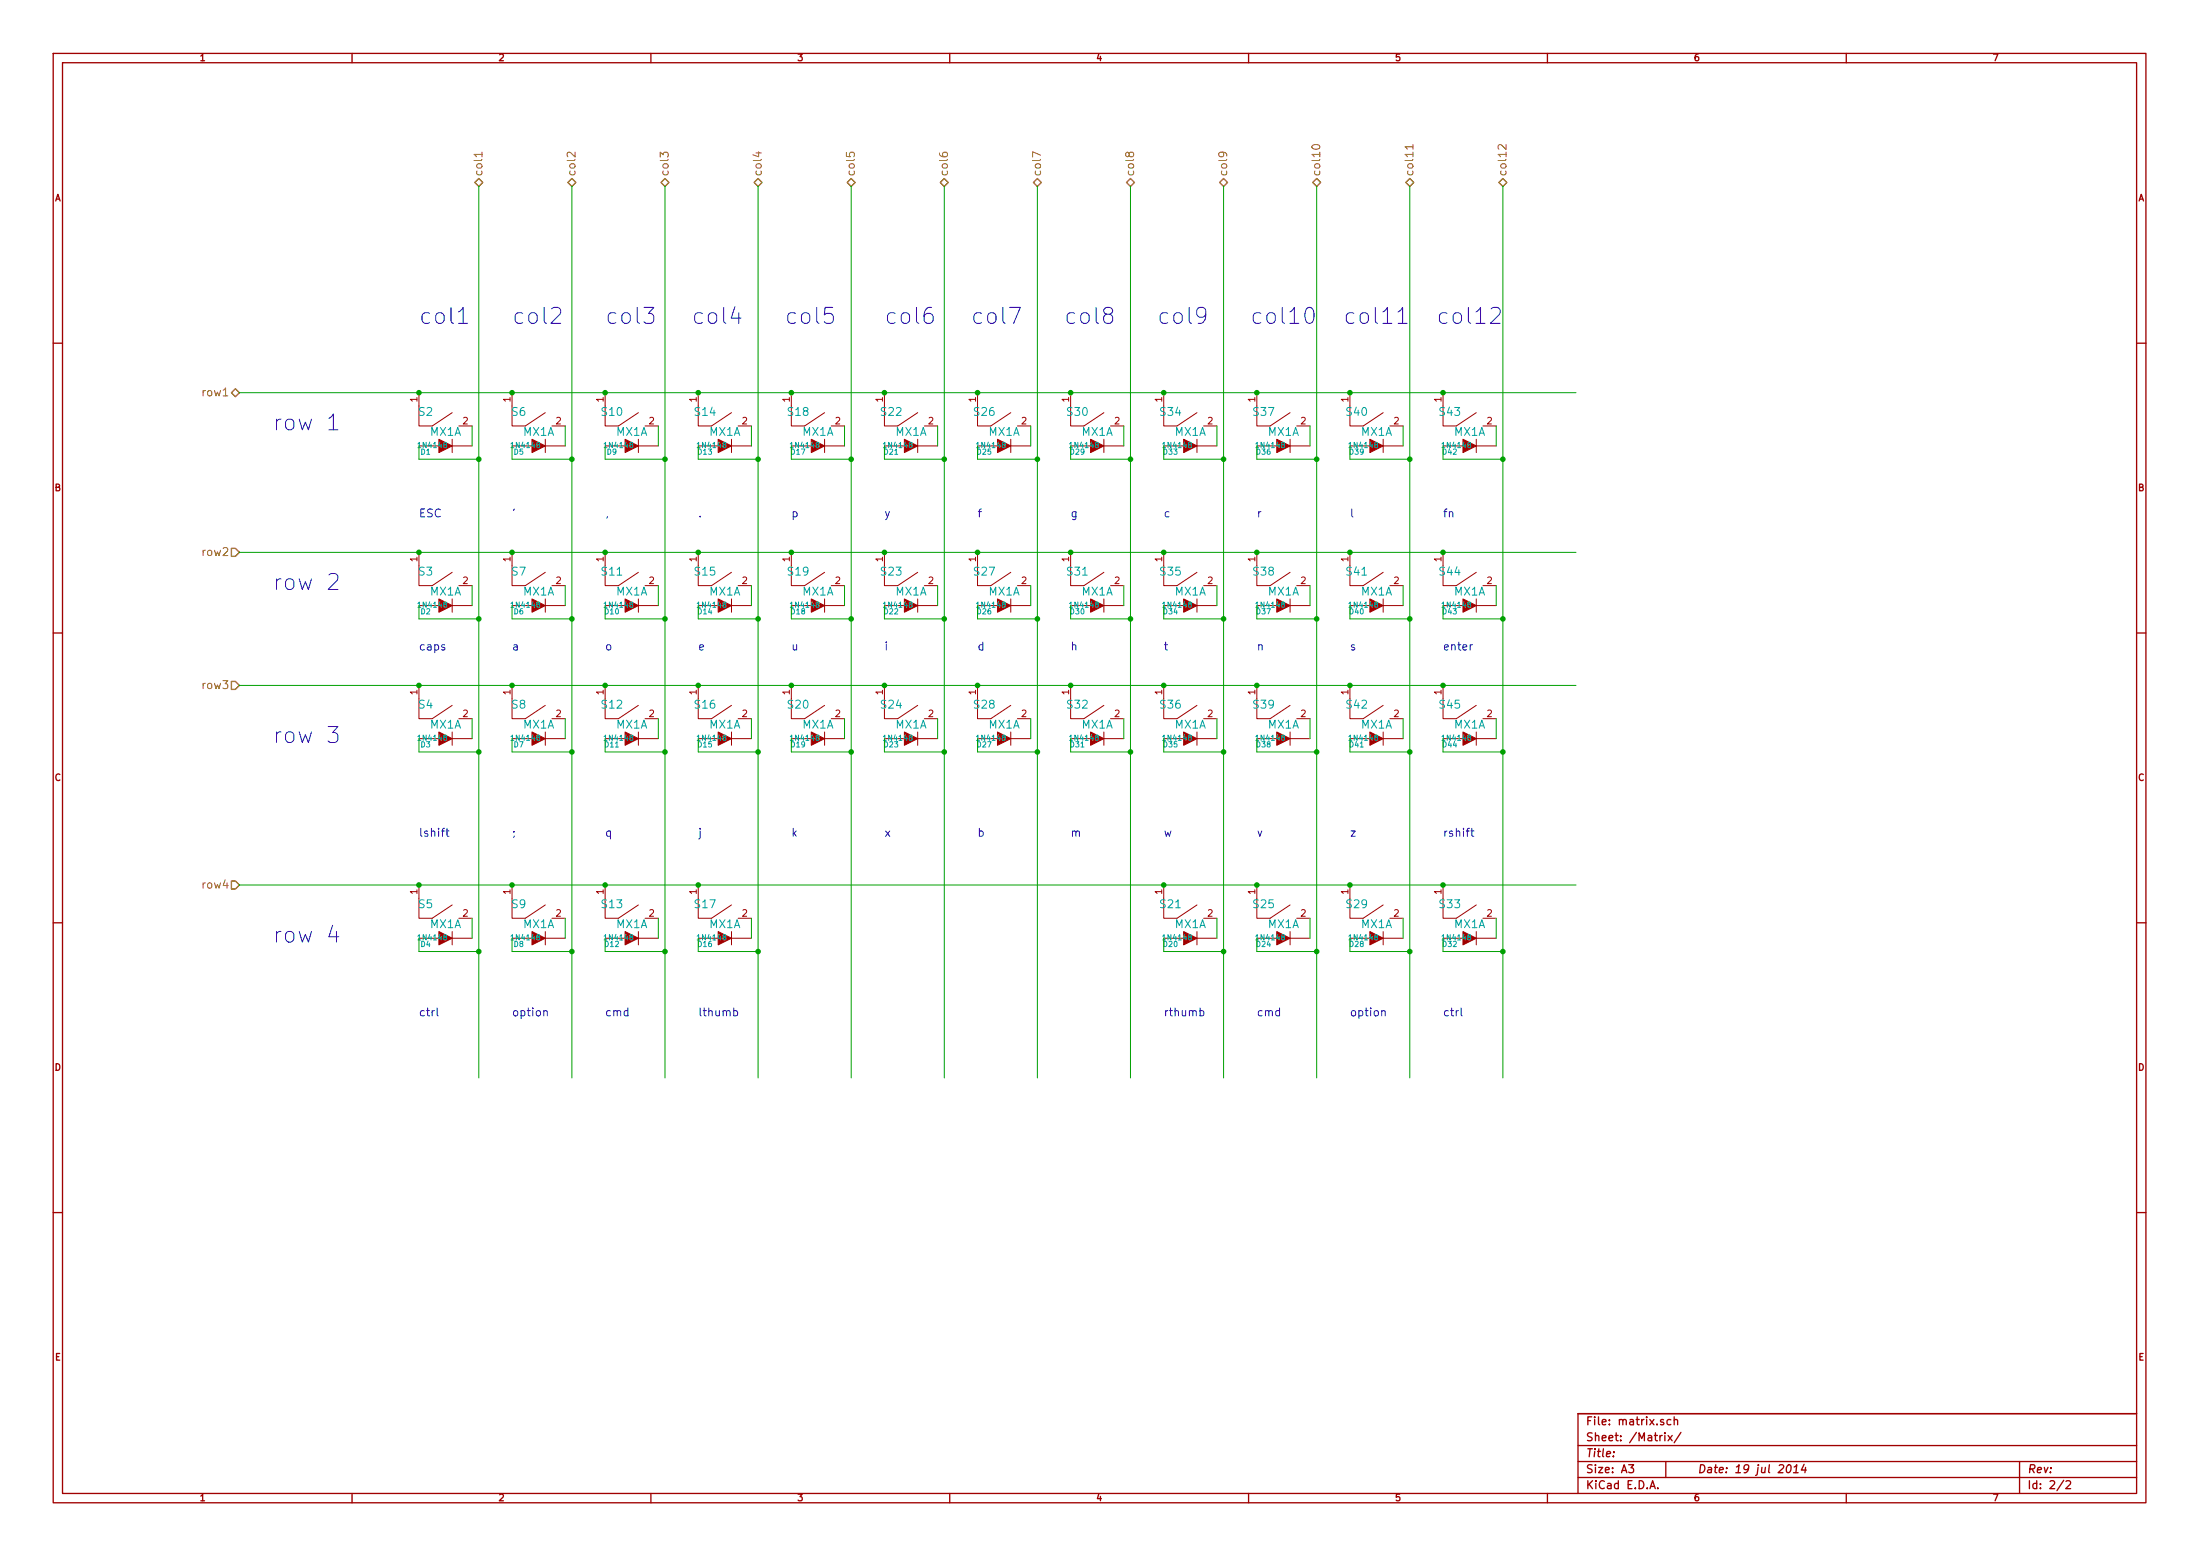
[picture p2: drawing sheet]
<svg xmlns="http://www.w3.org/2000/svg" width="420mm" height="297mm" viewBox="0 0 420 297" stroke-linecap="round" stroke-linejoin="round" font-family="sans-serif">
<g fill="none" stroke="#a00000" stroke-width=".25">
<path d="M10.2 10.2h399.6v276.7h-399.6zM11.9 12h396.2v273.1h-396.2zM67.2 10.2v1.8M124.3 10.2v1.8M181.4 10.2v1.8M238.5 10.2v1.8M295.5 10.2v1.8M352.6 10.2v1.8M10.2 65.5h1.7M408.1 65.5h1.7M10.2 120.8h1.7M408.1 120.8h1.7"/>
<path d="M10.2 176.2h1.7M408.1 176.2h1.7M10.2 231.5h1.7M408.1 231.5h1.7M301.4 276h106.7M301.4 279h106.7M308.2 277.2v.1M311 279.6h1l-.5 .6 .4 .2v.6l-.2 .1-.7-.1M317.4 274l-.2 .1-.2 .2M317.7 271.1l-.4-.1-.2 .2 .1 .2 .5 .2v.3h-.6M318 273.5v.2M318 274v1"/>
<path d="M318.1 279v3.1M318.6 274l.8 1M319.1 271.1l-.4-.1-.3 .3v.6l.3 .1 .4-.1M319.4 274l-.8 1M319.7 271.1h.1a.36 .36 0 0 1 .6 .1v.8M319.7 270.5v1.5M321 273.4l-1.3 2M341.4 279.8l.4-.2a.88 .88 0 0 1-.3 1.5l-.3-.1-.1-.4zM344.6 279.5l-.6 1.1h1M385.7 279v6.1M408.1 269.9h-106.7v15.2M67.2 285.1v1.8"/>
<path d="M124.3 285.1v1.8M181.4 285.1v1.8M238.5 285.1v1.8M295.5 285.1v1.8M301.4 282.1h106.7M315.1 284.2l.5-1.5 .5 1.5M315.2 283.8h.8M316.6 284.1v.1M342.5 281.1h.9M342.6 280l.6-.4-.2 1.5M344.8 280.1l-.1 1M352.6 285.1v1.8"/>
<path d="M394.1 282.6l-1.3 2M394.6 282.8l.5-.1 .3 .1 .1 .3-1 1.1h1"/>
</g>
<g fill="none" stroke="#a00000" stroke-width=".19">
<path d="M80 75v6.3h2.5l3.9-2.5M97.8 75v6.3h2.5l3.8-2.5M115.6 75v6.3h2.5l3.8-2.5M133.3 75v6.3h2.6l3.8-2.5M151.1 75v6.3h2.6l3.8-2.5M168.9 75v6.3h2.5l3.9-2.5M186.7 75v6.3h2.5l3.8-2.5M204.5 75v6.3h2.5l3.8-2.5M222.2 75v6.3h2.6l3.8-2.5M240 75v6.3h2.6l3.8-2.5M257.8 75v6.3h2.5l3.9-2.5M275.6 75v6.3h2.5l3.8-2.5"/>
<path d="M80 85.1h3.8M86.4 85.1h3.8M86.4 83.9v2.5M87.6 81.3h2.6M97.8 85.1h3.8M104.1 83.9v2.5M104.1 85.1h3.8M105.4 81.3h2.5M115.6 85.1h3.8M121.9 85.1h3.8M121.9 83.9v2.5M123.2 81.3h2.5"/>
<path d="M133.3 85.1h3.9M139.7 85.1h3.8M139.7 83.9v2.5M141 81.3h2.5M151.1 85.1h3.8M157.5 85.1h3.8M157.5 83.9v2.5M158.7 81.3h2.6M168.9 85.1h3.8M175.3 85.1h3.8M175.3 83.9v2.5M176.5 81.3h2.6"/>
<path d="M186.7 85.1h3.8M193 85.1h3.8M193 83.9v2.5M194.3 81.3h2.5M204.5 85.1h3.8M210.8 85.1h3.8M210.8 83.9v2.5M212.1 81.3h2.5M222.2 85.1h3.9M228.6 85.1h3.8M228.6 83.9v2.5M229.9 81.3h2.5"/>
<path d="M240 85.1h3.8M246.4 85.1h3.8M246.4 83.9v2.5M247.6 81.3h2.6M257.8 85.1h3.8M264.2 85.1h3.8M264.2 83.9v2.5M265.4 81.3h2.6M275.6 85.1h3.8M281.9 85.1h3.8M281.9 83.9v2.5M283.2 81.3h2.5"/>
<path d="M80 105.4v6.4h2.5l3.9-2.5M80 115.6h3.8M86.4 114.3v2.6M86.4 115.6h3.8M87.6 111.8h2.6M97.8 105.4v6.4h2.5l3.8-2.5M97.8 115.6h3.8M104.1 114.3v2.6M104.1 115.6h3.8M105.4 111.8h2.5M115.6 105.4v6.4h2.5l3.8-2.5M115.6 115.6h3.8"/>
<path d="M121.9 114.3v2.6M121.9 115.6h3.8M123.2 111.8h2.5M133.3 105.4v6.4h2.6l3.8-2.5M133.3 115.6h3.9M139.7 115.6h3.8M139.7 114.3v2.6M141 111.8h2.5M151.1 105.4v6.4h2.6l3.8-2.5M151.1 115.6h3.8M157.5 115.6h3.8M157.5 114.3v2.6"/>
<path d="M158.7 111.8h2.6M168.9 105.4v6.4h2.5l3.9-2.5M168.9 115.6h3.8M175.3 115.6h3.8M175.3 114.3v2.6M176.5 111.8h2.6M186.7 105.4v6.4h2.5l3.8-2.5M186.7 115.6h3.8M193 115.6h3.8M193 114.3v2.6M194.3 111.8h2.5M204.5 105.4v6.4h2.5l3.8-2.5"/>
<path d="M204.5 115.6h3.8M210.8 115.6h3.8M210.8 114.3v2.6M212.1 111.8h2.5M222.2 105.4v6.4h2.6l3.8-2.5M222.2 115.6h3.9M228.6 115.6h3.8M228.6 114.3v2.6M229.9 111.8h2.5M240 105.4v6.4h2.6l3.8-2.5M240 115.6h3.8M246.4 115.6h3.8"/>
<path d="M246.4 114.3v2.6M247.6 111.8h2.6M257.8 105.4v6.4h2.5l3.9-2.5M257.8 115.6h3.8M264.2 115.6h3.8M264.2 114.3v2.6M265.4 111.8h2.6M275.6 105.4v6.4h2.5l3.8-2.5M275.6 115.6h3.8M281.9 115.6h3.8M281.9 114.3v2.6M283.2 111.8h2.5"/>
<path d="M80 130.8v6.4h2.5l3.9-2.5M86.4 139.7v2.6M87.6 137.2h2.6M97.8 130.8v6.4h2.5l3.8-2.5M104.1 139.7v2.6M105.4 137.2h2.5M115.6 130.8v6.4h2.5l3.8-2.5M121.9 139.7v2.6M123.2 137.2h2.5M133.3 130.8v6.4h2.6l3.8-2.5M139.7 139.7v2.6M141 137.2h2.5"/>
<path d="M151.1 130.8v6.4h2.6l3.8-2.5M157.5 139.7v2.6M158.7 137.2h2.6M168.9 130.8v6.4h2.5l3.9-2.5M175.3 139.7v2.6M176.5 137.2h2.6M186.7 130.8v6.4h2.5l3.8-2.5M193 139.7v2.6M194.3 137.2h2.5M204.5 130.8v6.4h2.5l3.8-2.5M210.8 139.7v2.6M212.1 137.2h2.5"/>
<path d="M222.2 130.8v6.4h2.6l3.8-2.5M228.6 139.7v2.6M229.9 137.2h2.5M240 130.8v6.4h2.6l3.8-2.5M246.4 139.7v2.6M247.6 137.2h2.6M257.8 130.8v6.4h2.5l3.9-2.5M264.2 139.7v2.6M265.4 137.2h2.6M275.6 130.8v6.4h2.5l3.8-2.5M281.9 139.7v2.6M283.2 137.2h2.5"/>
<path d="M80 141h3.8M86.4 141h3.8M97.8 141h3.8M104.1 141h3.8M115.6 141h3.8M121.9 141h3.8M133.3 141h3.9M139.7 141h3.8M151.1 141h3.8M157.5 141h3.8M168.9 141h3.8M175.3 141h3.8"/>
<path d="M186.7 141h3.8M193 141h3.8M204.5 141h3.8M210.8 141h3.8M222.2 141h3.9M228.6 141h3.8M240 141h3.8M246.4 141h3.8M257.8 141h3.8M264.2 141h3.8M275.6 141h3.8M281.9 141h3.8"/>
<path d="M80 168.9v6.4h2.5l3.9-2.5M80 179.1h3.8M86.4 177.8v2.6M86.4 179.1h3.8M87.6 175.3h2.6M97.8 168.9v6.4h2.5l3.8-2.5M97.8 179.1h3.8M104.1 177.8v2.6M104.1 179.1h3.8M105.4 175.3h2.5M115.6 168.9v6.4h2.5l3.8-2.5M115.6 179.1h3.8"/>
<path d="M121.9 177.8v2.6M121.9 179.1h3.8M123.2 175.3h2.5M133.3 168.9v6.4h2.6l3.8-2.5M133.3 179.1h3.9M139.7 179.1h3.8M139.7 177.8v2.6M141 175.3h2.5M222.2 168.9v6.4h2.6l3.8-2.5M222.2 179.1h3.9M228.6 179.1h3.8M228.6 177.8v2.6"/>
<path d="M229.9 175.3h2.5M240 168.9v6.4h2.6l3.8-2.5M240 179.1h3.8M246.4 179.1h3.8M246.4 177.8v2.6M247.6 175.3h2.6M257.8 168.9v6.4h2.5l3.9-2.5M257.8 179.1h3.8M264.2 179.1h3.8M264.2 177.8v2.6M265.4 175.3h2.6M275.6 168.9v6.4h2.5l3.8-2.5"/>
<path d="M275.6 179.1h3.8M281.9 179.1h3.8M281.9 177.8v2.6M283.2 175.3h2.5"/>
</g>
<g fill="none" stroke="#00f" stroke-width=".19">
<path d="M105.4 59l.4-.3h.7a.81 .81 0 0 1 .5 1.3l-1.8 1.7h1.9M123 58.7h1.9l-1 1.1a.82 .82 0 0 1 1 .6v.7l-.2 .3-.4 .3h-.9l-.4-.3M140.4 58.5l-.8 2.2h1.9M159 58.7h-1.4l-.2 1.4 .5-.3h.7l.3 .2 .3 .4-.2 1-.4 .3h-.7l-.5-.3M177.9 58.7a1.18 1.18 0 0 0-1.4 1.3v1.1l.3 .5 .3 .1h.5l.5-.3 .1-1-.3-.4-.3-.2h-.5l-.3 .2-.3 .4M192.8 58.7h2.1l-1.3 3M211.4 60a.65 .65 0 0 1-.6-.7 .65 .65 0 0 1 .6-.6h.5a.65 .65 0 0 1 .6 .6 .65 .65 0 0 1-.6 .7h-.5l-.5 .3-.1 .3v.5l.2 .5 .4 .1h.5l.3-.1a1.01 1.01 0 0 0 .2-1.3l-.5-.3M230.3 60l-.2 .3-.4 .3h-.6l-.3-.2-.3-.4v-.8l.3-.4a1.01 1.01 0 0 1 1.3 .2 2.61 2.61 0 0 1-.4 2.6l-.3 .1h-.6M249.5 59a.75 .75 0 0 1 .8-.3 .75 .75 0 0 1 .5 .5 2.47 2.47 0 0 1-.3 2.4 .7 .7 0 0 1-1.1-.5 2.64 2.64 0 0 1 .1-2.1zM267 59.5l.6-.4 .3-.4v3M284.8 59l.4-.3h.8a.81 .81 0 0 1 .4 1.3l-1.8 1.7h1.9M62.8 79.9l.6-.5 .3-.4v3.1"/>
<path d="M87.6 61.7h1.7M267 61.7h1.7M62.8 82.1h1.7M62.8 109.8l.4-.3h.8a.81 .81 0 0 1 .4 1.3l-1.7 1.7h1.8M62.7 138.7h1.8l-1 1.1a.82 .82 0 0 1 1 .6v.8l-.1 .2-.4 .3h-.9l-.4-.3M281.2 123.1l-.3 .1-.1 .2M85.2 158.6h.6M85.4 158.1v1.3l.4 .3M280.9 158.6h.6M281.1 158.1v1.3l.4 .3M63.5 176.6l-.7 2.2h1.9M64.3 177.8v2"/>
<path d="M83.5 192.4v1.3l.2 .2M103.9 193.1v-.1a.36 .36 0 0 1 .6 .2v.7M140.1 193l.5-.1 .3 .3-.1 .6-.2 .1h-.5M229.2 193l.4-.1 .3 .3-.1 .6-.2 .1h-.4M263.9 193.1l.1-.1a.36 .36 0 0 1 .5 .2v.7M279 192.4v1.3l.3 .2"/>
</g>
<g fill="none" stroke="#808000" stroke-width=".25">
<path d="M91.4 34.1l.8 .7-.8 .8-.7-.8zM109.2 34.1l.8 .7-.8 .8-.7-.8zM127 34.1l.8 .7-.8 .8-.8-.8zM144.8 34.1l.7 .7-.7 .8-.8-.8zM162.6 34.1l.7 .7-.7 .8-.8-.8zM180.3 34.1l.8 .7-.8 .8-.7-.8zM198.1 34.1l.8 .7-.8 .8-.7-.8zM215.9 34.1l.8 .7-.8 .8-.8-.8zM233.7 34.1l.7 .7-.7 .8-.8-.8zM250.7 34.8l.8-.7 .7 .7-.7 .8zM269.2 34.1l.8 .7-.8 .8-.7-.8zM286.3 34.8l.7-.7 .8 .7-.8 .8z"/>
<path d="M45 74.2l.7 .8-.7 .7-.8-.7zM44.2 104.7h.8l.7 .7-.7 .8h-.8zM44.2 130.1h.8l.7 .7-.7 .8h-.8zM44.2 168.2h.8l.7 .7-.7 .8h-.8z"/>
</g>
<g fill="none" stroke="#808000" stroke-width=".19">
<path d="M92 29v.9M109.8 29v1l-1.1-1-.2 .1-.2 .2 .2 .6M126.1 30v-1l.6 .6 .1-.5h.7l.1 .2-.1 .7M144.9 29v.9l-1.1-.3M161.6 29.1v.8h.8l-.2-.2 .1-.5 .2-.2 .5 .1 .2 .2-.2 .6M179.4 29.2a.62 .62 0 0 0 .7 .7h.7l.1-.3-.1-.5-.5-.1-.2 .2-.1 .4 .3 .3M198.7 29.6l-1.5-.6v1M215.6 29.3l.3-.3 .5 .1 .1 .2-.1 .6h-.5l-.2-.1-.2-.7-.2-.1-.2 .2-.1 .4 .1 .3h.3l.2-.3M233.4 29l.3 .3v.5l-.3 .1-.6-.1v-.5l.1-.2a1.16 1.16 0 0 1 1.3 .2l.1 .5M250.6 27.8a.98 .98 0 0 1 1.5 .2 .81 .81 0 0 1-.8 .5 .81 .81 0 0 1-.8-.5zM269.8 28h-1.5l.5 .5M269.8 27.6v.9"/>
<path d="M287.6 27.6v.9l-1.1-.9-.2 .1-.2 .2 .2 .6"/>
</g>
<g fill="#a00000" stroke="#a00000" stroke-width=".19">
<path d="M101.6 83.9l2.5 1.2-2.5 1.3z"/>
<path d="M119.4 83.9l2.5 1.2-2.5 1.3z"/>
<path d="M83.8 114.3l2.6 1.3-2.6 1.3z"/>
<path d="M101.6 114.3l2.5 1.3-2.5 1.3z"/>
<path d="M101.6 139.7l2.5 1.3-2.5 1.3z"/>
<path d="M119.4 114.3l2.5 1.3-2.5 1.3z"/>
<path d="M119.4 139.7l2.5 1.3-2.5 1.3z"/>
<path d="M101.6 177.8l2.5 1.3-2.5 1.3z"/>
<path d="M119.4 177.8l2.5 1.3-2.5 1.3z"/>
<path d="M172.7 83.9l2.6 1.2-2.6 1.3z"/>
<path d="M172.7 114.3l2.6 1.3-2.6 1.3z"/>
<path d="M172.7 139.7l2.6 1.3-2.6 1.3z"/>
<path d="M243.8 177.8l2.6 1.3-2.6 1.3z"/>
<path d="M137.2 83.9l2.5 1.2-2.5 1.3z"/>
<path d="M137.2 114.3l2.5 1.3-2.5 1.3z"/>
<path d="M137.2 139.7l2.5 1.3-2.5 1.3z"/>
<path d="M137.2 177.8l2.5 1.3-2.5 1.3z"/>
<path d="M154.9 83.9l2.6 1.2-2.6 1.3z"/>
<path d="M190.5 83.9l2.5 1.2-2.5 1.3z"/>
<path d="M83.8 83.9l2.6 1.2-2.6 1.3z"/>
<path d="M154.9 139.7l2.6 1.3-2.6 1.3z"/>
<path d="M190.5 139.7l2.5 1.3-2.5 1.3z"/>
<path d="M190.5 114.3l2.5 1.3-2.5 1.3z"/>
<path d="M208.3 83.9l2.5 1.2-2.5 1.3z"/>
<path d="M226.1 83.9l2.5 1.2-2.5 1.3z"/>
<path d="M208.3 114.3l2.5 1.3-2.5 1.3z"/>
<path d="M208.3 139.7l2.5 1.3-2.5 1.3z"/>
<path d="M154.9 114.3l2.6 1.3-2.6 1.3z"/>
<path d="M226.1 139.7l2.5 1.3-2.5 1.3z"/>
<path d="M226.1 114.3l2.5 1.3-2.5 1.3z"/>
<path d="M243.8 83.9l2.6 1.2-2.6 1.3z"/>
<path d="M243.8 114.3l2.6 1.3-2.6 1.3z"/>
<path d="M261.6 83.9l2.6 1.2-2.6 1.3z"/>
<path d="M261.6 114.3l2.6 1.3-2.6 1.3z"/>
<path d="M243.8 139.7l2.6 1.3-2.6 1.3z"/>
<path d="M279.4 139.7l2.5 1.3-2.5 1.3z"/>
<path d="M261.6 139.7l2.6 1.3-2.6 1.3z"/>
<path d="M279.4 114.3l2.5 1.3-2.5 1.3z"/>
<path d="M279.4 83.9l2.5 1.2-2.5 1.3z"/>
<path d="M226.1 177.8l2.5 1.3-2.5 1.3z"/>
<path d="M261.6 177.8l2.6 1.3-2.6 1.3z"/>
<path d="M279.4 177.8l2.5 1.3-2.5 1.3z"/>
<path d="M83.8 139.7l2.6 1.3-2.6 1.3z"/>
<path d="M83.8 177.8l2.6 1.3-2.6 1.3z"/>
</g>
<g fill="#00a000" stroke="#00a000" stroke-width=".25">
<circle cx="115.6" cy="168.9" r=".41"/>
<circle cx="97.8" cy="168.9" r=".41"/>
<circle cx="80" cy="168.9" r=".41"/>
<circle cx="80" cy="130.8" r=".41"/>
<circle cx="97.8" cy="130.8" r=".41"/>
<circle cx="115.6" cy="130.8" r=".41"/>
<circle cx="168.9" cy="130.8" r=".41"/>
<circle cx="257.8" cy="130.8" r=".41"/>
<circle cx="275.6" cy="130.8" r=".41"/>
<circle cx="275.6" cy="105.4" r=".41"/>
<circle cx="257.8" cy="105.4" r=".41"/>
<circle cx="168.9" cy="105.4" r=".41"/>
<circle cx="115.6" cy="105.4" r=".41"/>
<circle cx="97.8" cy="105.4" r=".41"/>
<circle cx="80" cy="105.4" r=".41"/>
<circle cx="275.6" cy="75" r=".41"/>
<circle cx="257.8" cy="75" r=".41"/>
<circle cx="168.9" cy="75" r=".41"/>
<circle cx="115.6" cy="75" r=".41"/>
<circle cx="97.8" cy="75" r=".41"/>
<circle cx="80" cy="75" r=".41"/>
<circle cx="133.3" cy="75" r=".41"/>
<circle cx="133.3" cy="105.4" r=".41"/>
<circle cx="133.3" cy="130.8" r=".41"/>
<circle cx="133.3" cy="168.9" r=".41"/>
<circle cx="151.1" cy="75" r=".41"/>
<circle cx="151.1" cy="105.4" r=".41"/>
<circle cx="151.1" cy="130.8" r=".41"/>
<circle cx="222.2" cy="75" r=".41"/>
<circle cx="204.5" cy="75" r=".41"/>
<circle cx="186.7" cy="75" r=".41"/>
<circle cx="186.7" cy="105.4" r=".41"/>
<circle cx="204.5" cy="105.4" r=".41"/>
<circle cx="222.2" cy="105.4" r=".41"/>
<circle cx="222.2" cy="130.8" r=".41"/>
<circle cx="204.5" cy="130.8" r=".41"/>
<circle cx="186.7" cy="130.8" r=".41"/>
<circle cx="91.4" cy="87.7" r=".41"/>
<circle cx="109.2" cy="87.7" r=".41"/>
<circle cx="127" cy="87.7" r=".41"/>
<circle cx="127" cy="118.1" r=".41"/>
<circle cx="109.2" cy="118.1" r=".41"/>
<circle cx="91.4" cy="118.1" r=".41"/>
<circle cx="109.2" cy="143.5" r=".41"/>
<circle cx="127" cy="143.5" r=".41"/>
<circle cx="127" cy="181.6" r=".41"/>
<circle cx="109.2" cy="181.6" r=".41"/>
<circle cx="144.8" cy="87.7" r=".41"/>
<circle cx="162.6" cy="87.7" r=".41"/>
<circle cx="180.3" cy="87.7" r=".41"/>
<circle cx="198.1" cy="87.7" r=".41"/>
<circle cx="215.9" cy="87.7" r=".41"/>
<circle cx="215.9" cy="118.1" r=".41"/>
<circle cx="198.1" cy="118.1" r=".41"/>
<circle cx="180.3" cy="118.1" r=".41"/>
<circle cx="162.6" cy="118.1" r=".41"/>
<circle cx="144.8" cy="118.1" r=".41"/>
<circle cx="144.8" cy="143.5" r=".41"/>
<circle cx="162.6" cy="143.5" r=".41"/>
<circle cx="180.3" cy="143.5" r=".41"/>
<circle cx="198.1" cy="143.5" r=".41"/>
<circle cx="215.9" cy="143.5" r=".41"/>
<circle cx="144.8" cy="181.6" r=".41"/>
<circle cx="233.7" cy="87.7" r=".41"/>
<circle cx="251.5" cy="87.7" r=".41"/>
<circle cx="269.2" cy="87.7" r=".41"/>
<circle cx="287" cy="87.7" r=".41"/>
<circle cx="287" cy="118.1" r=".41"/>
<circle cx="269.2" cy="118.1" r=".41"/>
<circle cx="251.5" cy="118.1" r=".41"/>
<circle cx="233.7" cy="118.1" r=".41"/>
<circle cx="233.7" cy="143.5" r=".41"/>
<circle cx="251.5" cy="143.5" r=".41"/>
<circle cx="269.2" cy="143.5" r=".41"/>
<circle cx="240" cy="130.8" r=".41"/>
<circle cx="240" cy="105.4" r=".41"/>
<circle cx="240" cy="75" r=".41"/>
<circle cx="91.4" cy="143.5" r=".41"/>
<circle cx="91.4" cy="181.6" r=".41"/>
<circle cx="287" cy="143.5" r=".41"/>
<circle cx="233.7" cy="181.6" r=".41"/>
<circle cx="251.5" cy="181.6" r=".41"/>
<circle cx="269.2" cy="181.6" r=".41"/>
<circle cx="287" cy="181.6" r=".41"/>
<circle cx="275.6" cy="168.9" r=".41"/>
<circle cx="257.8" cy="168.9" r=".41"/>
<circle cx="240" cy="168.9" r=".41"/>
<circle cx="222.2" cy="168.9" r=".41"/>
</g>
<g fill="none" stroke="#00a000" stroke-width=".19">
<path d="M91.4 35.6v170.2M109.2 35.6v170.2M127 35.6v170.2M144.8 35.6v170.2M162.6 35.6v170.2M180.3 35.6v170.2M198.1 35.6v170.2M215.9 35.6v170.2M233.7 35.6v170.2M251.5 35.6v170.2M269.2 35.6v170.2M287 35.6v170.2"/>
<path d="M45.7 75h255.3M80 85.1v2.6h11.4M90.2 81.3v3.8M97.8 85.1v2.6h11.4M107.9 81.3v3.8M115.6 85.1v2.6h11.4M125.7 81.3v3.8M133.3 85.1v2.6h11.5M143.5 81.3v3.8M151.1 85.1v2.6h11.5M161.3 81.3v3.8M168.9 85.1v2.6h11.4"/>
<path d="M179.1 81.3v3.8M186.7 85.1v2.6h11.4M196.8 81.3v3.8M204.5 85.1v2.6h11.4M214.6 81.3v3.8M222.2 85.1v2.6h11.5M232.4 81.3v3.8M240 85.1v2.6h11.5M250.2 81.3v3.8M257.8 85.1v2.6h11.4M268 81.3v3.8M275.6 85.1v2.6h11.4"/>
<path d="M285.7 81.3v3.8M45.7 105.4h255.3M80 115.6v2.5h11.4M90.2 111.8v3.8M97.8 115.6v2.5h11.4M107.9 111.8v3.8M115.6 115.6v2.5h11.4M125.7 111.8v3.8M133.3 115.6v2.5h11.5M143.5 111.8v3.8M151.1 115.6v2.5h11.5M161.3 111.8v3.8"/>
<path d="M168.9 115.6v2.5h11.4M179.1 111.8v3.8M186.7 115.6v2.5h11.4M196.8 111.8v3.8M204.5 115.6v2.5h11.4M214.6 111.8v3.8M222.2 115.6v2.5h11.5M232.4 111.8v3.8M240 115.6v2.5h11.5M250.2 111.8v3.8M257.8 115.6v2.5h11.4M268 111.8v3.8"/>
<path d="M275.6 115.6v2.5h11.4M285.7 111.8v3.8M45.7 130.8h255.3M90.2 137.2v3.8M107.9 137.2v3.8M125.7 137.2v3.8M143.5 137.2v3.8M161.3 137.2v3.8M179.1 137.2v3.8M196.8 137.2v3.8M214.6 137.2v3.8M232.4 137.2v3.8"/>
<path d="M250.2 137.2v3.8M268 137.2v3.8M285.7 137.2v3.8M80 141v2.5h11.4M97.8 141v2.5h11.4M115.6 141v2.5h11.4M133.3 141v2.5h11.5M151.1 141v2.5h11.5M168.9 141v2.5h11.4M186.7 141v2.5h11.4M204.5 141v2.5h11.4M222.2 141v2.5h11.5"/>
<path d="M240 141v2.5h11.5M257.8 141v2.5h11.4M275.6 141v2.5h11.4M45.7 168.9h255.3M80 179.1v2.5h11.4M90.2 175.3v3.8M97.8 179.1v2.5h11.4M107.9 175.3v3.8M115.6 179.1v2.5h11.4M125.7 175.3v3.8M133.3 179.1v2.5h11.5M143.5 175.3v3.8"/>
<path d="M222.2 179.1v2.5h11.5M232.4 175.3v3.8M240 179.1v2.5h11.5M250.2 175.3v3.8M257.8 179.1v2.5h11.4M268 175.3v3.8M275.6 179.1v2.5h11.4M285.7 175.3v3.8"/>
</g>
<g font-size="4.2" fill="#00f">
<text x="80" y="62">col1</text>
<text x="97.8" y="62">col2</text>
<text x="115.6" y="62">col3</text>
<text x="132.1" y="62">col4</text>
<text x="149.9" y="62">col5</text>
<text x="168.9" y="62">col6</text>
<text x="185.4" y="62">col7</text>
<text x="203.2" y="62">col8</text>
<text x="221" y="62">col9</text>
<text x="238.8" y="62">col10</text>
<text x="256.5" y="62">col11</text>
<text x="274.3" y="62">col12</text>
<text x="52.1" y="82.3">row 1</text>
<text x="52.1" y="112.8">row 2</text>
<text x="52.1" y="142">row 3</text>
<text x="52.1" y="180.1">row 4</text>
</g>
<g font-size="2.1" fill="#808000">
<text x="92.2" y="33.7" transform="rotate(-90 92.2 33.7)">col1</text>
<text x="110" y="33.7" transform="rotate(-90 110 33.7)">col2</text>
<text x="127.8" y="33.7" transform="rotate(-90 127.8 33.7)">col3</text>
<text x="145.5" y="33.7" transform="rotate(-90 145.5 33.7)">col4</text>
<text x="163.3" y="33.7" transform="rotate(-90 163.3 33.7)">col5</text>
<text x="181.1" y="33.7" transform="rotate(-90 181.1 33.7)">col6</text>
<text x="198.9" y="33.7" transform="rotate(-90 198.9 33.7)">col7</text>
<text x="216.7" y="33.7" transform="rotate(-90 216.7 33.7)">col8</text>
<text x="234.4" y="33.7" transform="rotate(-90 234.4 33.7)">col9</text>
<text x="252.2" y="33.7" transform="rotate(-90 252.2 33.7)">col10</text>
<text x="270" y="33.7" transform="rotate(-90 270 33.7)">col11</text>
<text x="287.8" y="33.7" transform="rotate(-90 287.8 33.7)">col12</text>
<text x="38.8" y="75.7">row1</text>
<text x="38.8" y="106.2">row2</text>
<text x="38.8" y="131.6">row3</text>
<text x="38.8" y="169.7">row4</text>
</g>
<g font-size="2.1" fill="#00a0a0">
<text x="80" y="79.5">S2</text>
<text x="82.1" y="83.3">MX1A</text>
<text x="97.8" y="79.5">S6</text>
<text x="99.9" y="83.3">MX1A</text>
<text x="115" y="79.5">S10</text>
<text x="117.7" y="83.3">MX1A</text>
<text x="132.7" y="79.5">S14</text>
<text x="135.5" y="83.3">MX1A</text>
<text x="150.5" y="79.5">S18</text>
<text x="153.3" y="83.3">MX1A</text>
<text x="168.3" y="79.5">S22</text>
<text x="171" y="83.3">MX1A</text>
<text x="186.1" y="79.5">S26</text>
<text x="188.8" y="83.3">MX1A</text>
<text x="203.9" y="79.5">S30</text>
<text x="206.6" y="83.3">MX1A</text>
<text x="221.6" y="79.5">S34</text>
<text x="224.4" y="83.3">MX1A</text>
<text x="239.4" y="79.5">S37</text>
<text x="242.2" y="83.3">MX1A</text>
<text x="257.2" y="79.5">S40</text>
<text x="259.9" y="83.3">MX1A</text>
<text x="275" y="79.5">S43</text>
<text x="277.7" y="83.3">MX1A</text>
<text x="80" y="109.9">S3</text>
<text x="82.1" y="113.8">MX1A</text>
<text x="97.8" y="109.9">S7</text>
<text x="99.9" y="113.8">MX1A</text>
<text x="115" y="109.9">S11</text>
<text x="117.7" y="113.8">MX1A</text>
<text x="132.7" y="109.9">S15</text>
<text x="135.5" y="113.8">MX1A</text>
<text x="150.5" y="109.9">S19</text>
<text x="153.3" y="113.8">MX1A</text>
<text x="168.3" y="109.9">S23</text>
<text x="171" y="113.8">MX1A</text>
<text x="186.1" y="109.9">S27</text>
<text x="188.8" y="113.8">MX1A</text>
<text x="203.9" y="109.9">S31</text>
<text x="206.6" y="113.8">MX1A</text>
<text x="221.6" y="109.9">S35</text>
<text x="224.4" y="113.8">MX1A</text>
<text x="239.4" y="109.9">S38</text>
<text x="242.2" y="113.8">MX1A</text>
<text x="257.2" y="109.9">S41</text>
<text x="259.9" y="113.8">MX1A</text>
<text x="275" y="109.9">S44</text>
<text x="277.7" y="113.8">MX1A</text>
<text x="80" y="135.3">S4</text>
<text x="97.8" y="135.3">S8</text>
<text x="115" y="135.3">S12</text>
<text x="132.7" y="135.3">S16</text>
<text x="150.5" y="135.3">S20</text>
<text x="168.3" y="135.3">S24</text>
<text x="186.1" y="135.3">S28</text>
<text x="203.9" y="135.3">S32</text>
<text x="221.6" y="135.3">S36</text>
<text x="239.4" y="135.3">S39</text>
<text x="257.2" y="135.3">S42</text>
<text x="275" y="135.3">S45</text>
<text x="82.1" y="139.2">MX1A</text>
<text x="99.9" y="139.2">MX1A</text>
<text x="117.7" y="139.2">MX1A</text>
<text x="135.5" y="139.2">MX1A</text>
<text x="153.3" y="139.2">MX1A</text>
<text x="171" y="139.2">MX1A</text>
<text x="188.8" y="139.2">MX1A</text>
<text x="206.6" y="139.2">MX1A</text>
<text x="224.4" y="139.2">MX1A</text>
<text x="242.2" y="139.2">MX1A</text>
<text x="259.9" y="139.2">MX1A</text>
<text x="277.7" y="139.2">MX1A</text>
<text x="80" y="173.4">S5</text>
<text x="97.8" y="173.4">S9</text>
<text x="115" y="173.4">S13</text>
<text x="132.7" y="173.4">S17</text>
<text x="221.6" y="173.4">S21</text>
<text x="239.4" y="173.4">S25</text>
<text x="257.2" y="173.4">S29</text>
<text x="275" y="173.4">S33</text>
<text x="82.1" y="177.3">MX1A</text>
<text x="99.9" y="177.3">MX1A</text>
<text x="117.7" y="177.3">MX1A</text>
<text x="135.5" y="177.3">MX1A</text>
<text x="224.4" y="177.3">MX1A</text>
<text x="242.2" y="177.3">MX1A</text>
<text x="259.9" y="177.3">MX1A</text>
<text x="277.7" y="177.3">MX1A</text>
</g>
<g font-size="2.1" fill="#00f">
<text x="80" y="98.8">ESC</text>
<text x="97.8" y="98.8">'</text>
<text x="115.6" y="98.8">,</text>
<text x="133.3" y="98.8">.</text>
<text x="151.1" y="98.8">p</text>
<text x="168.9" y="98.8">y</text>
<text x="186.7" y="98.8">f</text>
<text x="204.5" y="98.8">g</text>
<text x="222.2" y="98.8">c</text>
<text x="240" y="98.8">r</text>
<text x="257.8" y="98.8">l</text>
<text x="275.6" y="98.8">fn</text>
<text x="80" y="124.2">caps</text>
<text x="97.8" y="124.2">a</text>
<text x="115.6" y="124.2">o</text>
<text x="133.3" y="124.2">e</text>
<text x="151.1" y="124.2">u</text>
<text x="168.9" y="124.2">i</text>
<text x="186.7" y="124.2">d</text>
<text x="204.5" y="124.2">h</text>
<text x="222.2" y="124.2">t</text>
<text x="240" y="124.2">n</text>
<text x="257.8" y="124.2">s</text>
<text x="275.6" y="124.2">enter</text>
<text x="80" y="159.8">lshift</text>
<text x="97.8" y="159.8">;</text>
<text x="115.6" y="159.8">q</text>
<text x="133.3" y="159.8">j</text>
<text x="151.1" y="159.8">k</text>
<text x="168.9" y="159.8">x</text>
<text x="186.7" y="159.8">b</text>
<text x="204.5" y="159.8">m</text>
<text x="222.2" y="159.8">w</text>
<text x="240" y="159.8">v</text>
<text x="257.8" y="159.8">z</text>
<text x="275.6" y="159.8">rshift</text>
<text x="80" y="194.1">ctrl</text>
<text x="97.8" y="194.1">option</text>
<text x="115.6" y="194.1">cmd</text>
<text x="133.3" y="194.1">lthumb</text>
<text x="222.2" y="194.1">rthumb</text>
<text x="240" y="194.1">cmd</text>
<text x="257.8" y="194.1">option</text>
<text x="275.6" y="194.1">ctrl</text>
</g>
<g font-size="2.1" fill="#a00000">
<text x="302.9" y="272.1">File: matrix.sch</text>
<text x="302.9" y="275.2">Sheet: /Matrix/</text>
<text x="302.9" y="281.3">Size: A3</text>
<text x="302.9" y="278.2">Title:</text>
<text x="324.2" y="281.3">Date: 19 jul 2014</text>
<text x="387.2" y="281.3">Rev:</text>
<text x="302.9" y="284.3">KiCad E.D.A.</text>
<text x="387.2" y="284.3">Id: 2/2</text>
</g>
<g font-size="1.8" fill="#a00000">
<text x="38.2" y="11.7">1</text>
<text x="95.3" y="11.7">2</text>
<text x="152.4" y="11.7">3</text>
<text x="209.4" y="11.7">4</text>
<text x="266.5" y="11.7">5</text>
<text x="323.6" y="11.7">6</text>
<text x="380.7" y="11.7">7</text>
<text x="10.4" y="38.5">A</text>
<text x="408.3" y="38.5">A</text>
<text x="79.8" y="76.7" transform="rotate(-90 79.8 76.7)">1</text>
<text x="97.5" y="76.7" transform="rotate(-90 97.5 76.7)">1</text>
<text x="115.3" y="76.7" transform="rotate(-90 115.3 76.7)">1</text>
<text x="133.1" y="76.7" transform="rotate(-90 133.1 76.7)">1</text>
<text x="150.9" y="76.7" transform="rotate(-90 150.9 76.7)">1</text>
<text x="168.7" y="76.7" transform="rotate(-90 168.7 76.7)">1</text>
<text x="186.4" y="76.7" transform="rotate(-90 186.4 76.7)">1</text>
<text x="204.2" y="76.7" transform="rotate(-90 204.2 76.7)">1</text>
<text x="222" y="76.7" transform="rotate(-90 222 76.7)">1</text>
<text x="239.8" y="76.7" transform="rotate(-90 239.8 76.7)">1</text>
<text x="257.6" y="76.7" transform="rotate(-90 257.6 76.7)">1</text>
<text x="275.3" y="76.7" transform="rotate(-90 275.3 76.7)">1</text>
<text x="88.4" y="81.1">2</text>
<text x="106.2" y="81.1">2</text>
<text x="124" y="81.1">2</text>
<text x="141.8" y="81.1">2</text>
<text x="159.5" y="81.1">2</text>
<text x="177.3" y="81.1">2</text>
<text x="195.1" y="81.1">2</text>
<text x="212.9" y="81.1">2</text>
<text x="230.7" y="81.1">2</text>
<text x="248.4" y="81.1">2</text>
<text x="266.2" y="81.1">2</text>
<text x="284" y="81.1">2</text>
<text x="10.4" y="93.8">B</text>
<text x="408.3" y="93.8">B</text>
<text x="79.8" y="107.2" transform="rotate(-90 79.8 107.2)">1</text>
<text x="97.5" y="107.2" transform="rotate(-90 97.5 107.2)">1</text>
<text x="115.3" y="107.2" transform="rotate(-90 115.3 107.2)">1</text>
<text x="133.1" y="107.2" transform="rotate(-90 133.1 107.2)">1</text>
<text x="150.9" y="107.2" transform="rotate(-90 150.9 107.2)">1</text>
<text x="168.7" y="107.2" transform="rotate(-90 168.7 107.2)">1</text>
<text x="186.4" y="107.2" transform="rotate(-90 186.4 107.2)">1</text>
<text x="204.2" y="107.2" transform="rotate(-90 204.2 107.2)">1</text>
<text x="222" y="107.2" transform="rotate(-90 222 107.2)">1</text>
<text x="239.8" y="107.2" transform="rotate(-90 239.8 107.2)">1</text>
<text x="257.6" y="107.2" transform="rotate(-90 257.6 107.2)">1</text>
<text x="275.3" y="107.2" transform="rotate(-90 275.3 107.2)">1</text>
<text x="88.4" y="111.5">2</text>
<text x="106.2" y="111.5">2</text>
<text x="124" y="111.5">2</text>
<text x="141.8" y="111.5">2</text>
<text x="159.5" y="111.5">2</text>
<text x="177.3" y="111.5">2</text>
<text x="195.1" y="111.5">2</text>
<text x="212.9" y="111.5">2</text>
<text x="230.7" y="111.5">2</text>
<text x="248.4" y="111.5">2</text>
<text x="266.2" y="111.5">2</text>
<text x="284" y="111.5">2</text>
<text x="79.8" y="132.6" transform="rotate(-90 79.8 132.6)">1</text>
<text x="88.4" y="136.9">2</text>
<text x="97.5" y="132.6" transform="rotate(-90 97.5 132.6)">1</text>
<text x="106.2" y="136.9">2</text>
<text x="115.3" y="132.6" transform="rotate(-90 115.3 132.6)">1</text>
<text x="124" y="136.9">2</text>
<text x="133.1" y="132.6" transform="rotate(-90 133.1 132.6)">1</text>
<text x="141.8" y="136.9">2</text>
<text x="150.9" y="132.6" transform="rotate(-90 150.9 132.6)">1</text>
<text x="159.5" y="136.9">2</text>
<text x="168.7" y="132.6" transform="rotate(-90 168.7 132.6)">1</text>
<text x="177.3" y="136.9">2</text>
<text x="186.4" y="132.6" transform="rotate(-90 186.4 132.6)">1</text>
<text x="195.1" y="136.9">2</text>
<text x="204.2" y="132.6" transform="rotate(-90 204.2 132.6)">1</text>
<text x="212.9" y="136.9">2</text>
<text x="222" y="132.6" transform="rotate(-90 222 132.6)">1</text>
<text x="230.7" y="136.9">2</text>
<text x="239.8" y="132.6" transform="rotate(-90 239.8 132.6)">1</text>
<text x="248.4" y="136.9">2</text>
<text x="257.6" y="132.6" transform="rotate(-90 257.6 132.6)">1</text>
<text x="266.2" y="136.9">2</text>
<text x="275.3" y="132.6" transform="rotate(-90 275.3 132.6)">1</text>
<text x="284" y="136.9">2</text>
<text x="10.4" y="149.1">C</text>
<text x="408.3" y="149.1">C</text>
<text x="79.8" y="170.7" transform="rotate(-90 79.8 170.7)">1</text>
<text x="97.5" y="170.7" transform="rotate(-90 97.5 170.7)">1</text>
<text x="115.3" y="170.7" transform="rotate(-90 115.3 170.7)">1</text>
<text x="133.1" y="170.7" transform="rotate(-90 133.1 170.7)">1</text>
<text x="222" y="170.7" transform="rotate(-90 222 170.7)">1</text>
<text x="239.8" y="170.7" transform="rotate(-90 239.8 170.7)">1</text>
<text x="257.6" y="170.7" transform="rotate(-90 257.6 170.7)">1</text>
<text x="275.3" y="170.7" transform="rotate(-90 275.3 170.7)">1</text>
<text x="88.4" y="175">2</text>
<text x="106.2" y="175">2</text>
<text x="124" y="175">2</text>
<text x="141.8" y="175">2</text>
<text x="230.7" y="175">2</text>
<text x="248.4" y="175">2</text>
<text x="266.2" y="175">2</text>
<text x="284" y="175">2</text>
<text x="10.4" y="204.5">D</text>
<text x="408.3" y="204.5">D</text>
<text x="10.5" y="259.8">E</text>
<text x="408.4" y="259.8">E</text>
<text x="38.2" y="286.6">1</text>
<text x="95.3" y="286.6">2</text>
<text x="152.4" y="286.6">3</text>
<text x="209.4" y="286.6">4</text>
<text x="266.5" y="286.6">5</text>
<text x="323.6" y="286.6">6</text>
<text x="380.7" y="286.6">7</text>
</g>
<g font-size="1.4" fill="#00a0a0">
<text x="80.1" y="85.6">1N4148</text>
<text x="80.4" y="86.8">D1</text>
<text x="97.9" y="85.6">1N4148</text>
<text x="98.2" y="86.8">D5</text>
<text x="115.6" y="85.6">1N4148</text>
<text x="116" y="86.8">D9</text>
<text x="133.3" y="86.8">D13</text>
<text x="133.4" y="85.6">1N4148</text>
<text x="151.1" y="86.8">D17</text>
<text x="151.2" y="85.6">1N4148</text>
<text x="168.9" y="86.8">D21</text>
<text x="169" y="85.6">1N4148</text>
<text x="186.7" y="86.8">D25</text>
<text x="186.8" y="85.6">1N4148</text>
<text x="204.4" y="86.8">D29</text>
<text x="204.5" y="85.6">1N4148</text>
<text x="222.2" y="86.8">D33</text>
<text x="222.3" y="85.6">1N4148</text>
<text x="240" y="86.8">D36</text>
<text x="240.1" y="85.6">1N4148</text>
<text x="257.8" y="86.8">D39</text>
<text x="257.9" y="85.6">1N4148</text>
<text x="275.6" y="86.8">D42</text>
<text x="275.7" y="85.6">1N4148</text>
<text x="80.1" y="116">1N4148</text>
<text x="80.4" y="117.3">D2</text>
<text x="97.9" y="116">1N4148</text>
<text x="98.2" y="117.3">D6</text>
<text x="115.5" y="117.3">D10</text>
<text x="115.6" y="116">1N4148</text>
<text x="133.3" y="117.3">D14</text>
<text x="133.4" y="116">1N4148</text>
<text x="151.1" y="117.3">D18</text>
<text x="151.2" y="116">1N4148</text>
<text x="168.9" y="117.3">D22</text>
<text x="169" y="116">1N4148</text>
<text x="186.7" y="117.3">D26</text>
<text x="186.8" y="116">1N4148</text>
<text x="204.4" y="117.3">D30</text>
<text x="204.5" y="116">1N4148</text>
<text x="222.2" y="117.3">D34</text>
<text x="222.3" y="116">1N4148</text>
<text x="240" y="117.3">D37</text>
<text x="240.1" y="116">1N4148</text>
<text x="257.8" y="117.3">D40</text>
<text x="257.9" y="116">1N4148</text>
<text x="275.6" y="117.3">D43</text>
<text x="275.7" y="116">1N4148</text>
<text x="80.1" y="141.4">1N4148</text>
<text x="80.4" y="142.7">D3</text>
<text x="97.9" y="141.4">1N4148</text>
<text x="98.2" y="142.7">D7</text>
<text x="115.5" y="142.7">D11</text>
<text x="115.6" y="141.4">1N4148</text>
<text x="133.3" y="142.7">D15</text>
<text x="133.4" y="141.4">1N4148</text>
<text x="151.1" y="142.7">D19</text>
<text x="151.2" y="141.4">1N4148</text>
<text x="168.9" y="142.7">D23</text>
<text x="169" y="141.4">1N4148</text>
<text x="186.7" y="142.7">D27</text>
<text x="186.8" y="141.4">1N4148</text>
<text x="204.4" y="142.7">D31</text>
<text x="204.5" y="141.4">1N4148</text>
<text x="222.2" y="142.7">D35</text>
<text x="222.3" y="141.4">1N4148</text>
<text x="240" y="142.7">D38</text>
<text x="240.1" y="141.4">1N4148</text>
<text x="257.8" y="142.7">D41</text>
<text x="257.9" y="141.4">1N4148</text>
<text x="275.6" y="142.7">D44</text>
<text x="275.7" y="141.4">1N4148</text>
<text x="80.1" y="179.5">1N4148</text>
<text x="97.9" y="179.5">1N4148</text>
<text x="115.6" y="179.5">1N4148</text>
<text x="133.4" y="179.5">1N4148</text>
<text x="222.3" y="179.5">1N4148</text>
<text x="240.1" y="179.5">1N4148</text>
<text x="257.9" y="179.5">1N4148</text>
<text x="275.7" y="179.5">1N4148</text>
<text x="80.4" y="180.8">D4</text>
<text x="98.2" y="180.8">D8</text>
<text x="115.5" y="180.8">D12</text>
<text x="133.3" y="180.8">D16</text>
<text x="222.2" y="180.8">D20</text>
<text x="240" y="180.8">D24</text>
<text x="257.8" y="180.8">D28</text>
<text x="275.6" y="180.8">D32</text>
</g>
</svg>
